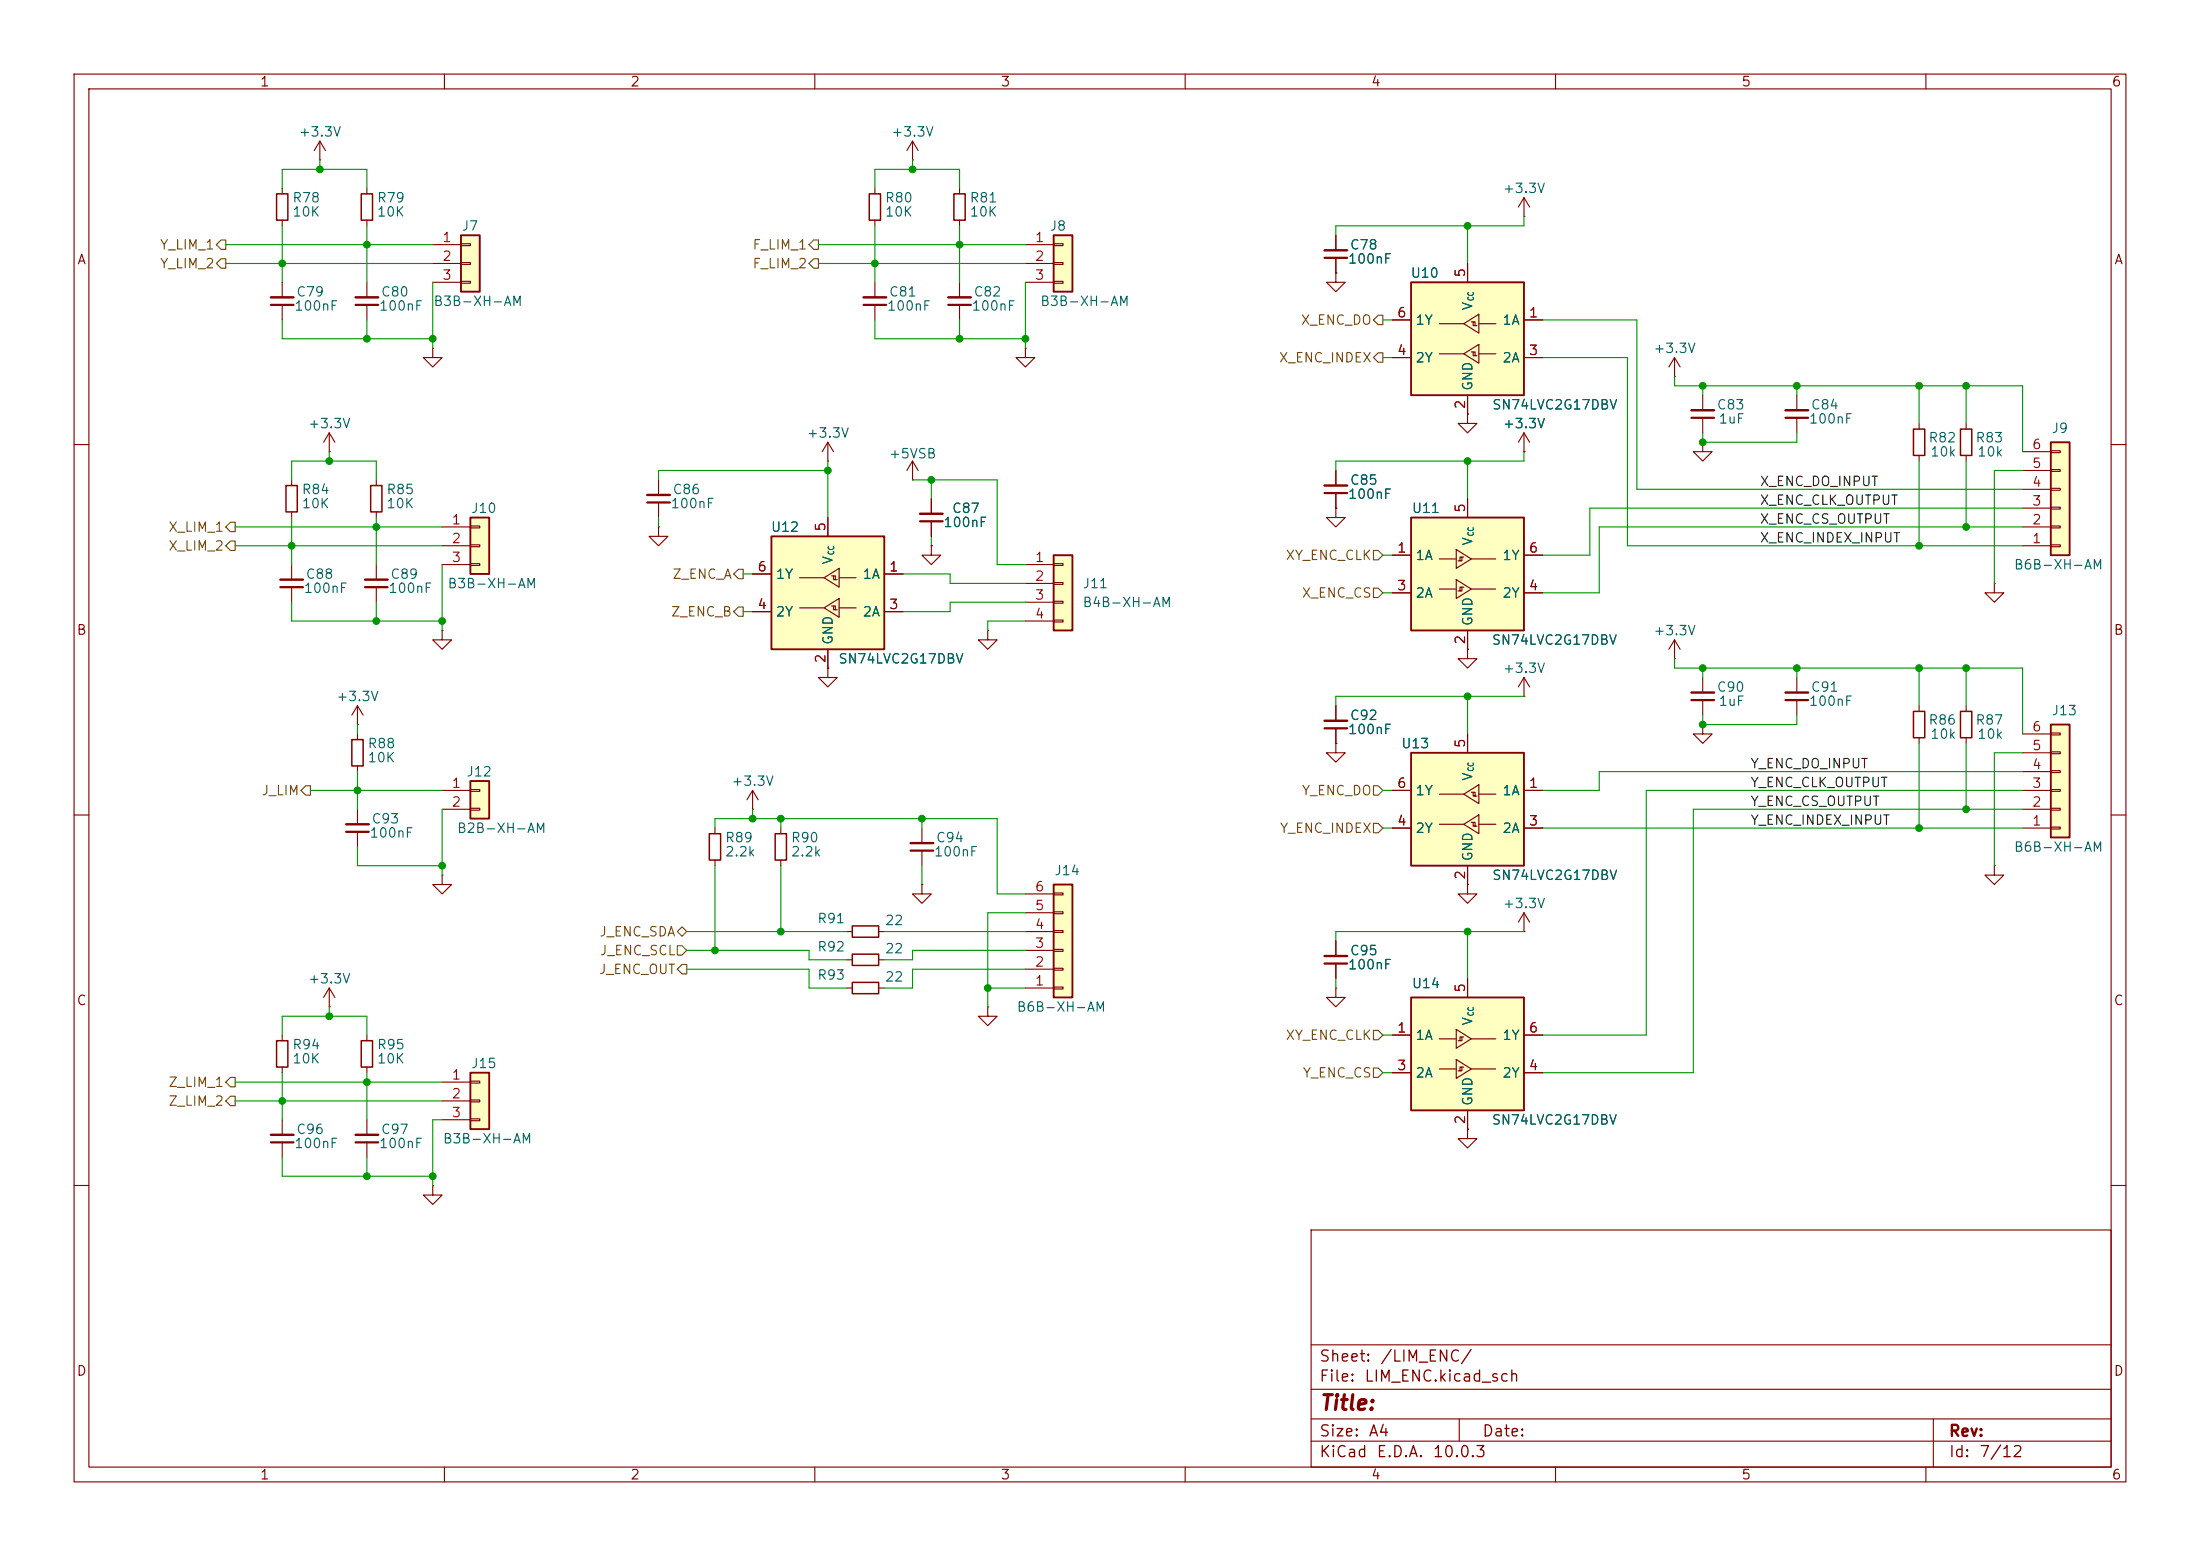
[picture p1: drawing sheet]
<svg xmlns="http://www.w3.org/2000/svg" width="297mm" height="210mm" viewBox="0 0 297 210" stroke-linecap="round" stroke-linejoin="round" font-family="sans-serif">
<g fill="none" stroke="#840000" stroke-width=".15">
<path d="M10 10h277v190h-277zM12 12h273v186h-273zM60 10v2M110 10v2M160 10v2M210 10v2M260 10v2M10 60h2M125.7 67.3v2M125.7 70.4v2M285 60h2M111.8 90.2v1.2h1.2l-1.2 1.3-1.3-1.3h1.3"/>
<path d="M111.8 90.2h.1M133.3 85.1v1.3h1.3l-1.3 1.2-1.2-1.2h1.2M133.3 85.1h.1M10 110h2M285 110h2M10 160h2M177 166h108v32h-108zM285 160h2M60 198v2M110 198v2M160 198v2M177 194.5h108"/>
<path d="M177 191.5h108M177 187.5h108M177 181.5h108M197 191.5v3M210 198v2M260 198v2M261 191.5v6.5"/>
</g>
<path d="M124.2 70.4h3.1" fill="none" stroke="#840000" stroke-width=".3"/>
<path d="M124.2 69.3h3.1" fill="none" stroke="#840000" stroke-width=".33"/>
<path d="M62.2 31.8h2.6v7.6h-2.6z" fill="#ffffc2"/>
<path d="M62.2 31.8h2.6v7.6h-2.6z" fill="none" stroke="#840000" stroke-width=".25"/>
<path d="M58.4 33h3.8M58.4 35.6h3.8M58.4 38.1h3.8M62.2 32.9h1.3v.2h-1.3zM62.2 35.4h1.3v.3h-1.3zM62.2 38h1.3v.2h-1.3zM50.8 76.2v2M50.8 79.2v2.1M38.1 151.1v2.1M38.1 154.2v2" fill="none" stroke="#840000" stroke-width=".15"/>
<path d="M49.3 79.2h3M36.6 154.2h3" fill="none" stroke="#840000" stroke-width=".3"/>
<path d="M49.3 78.2h3M36.6 153.2h3" fill="none" stroke="#840000" stroke-width=".33"/>
<path d="M63.5 69.9h2.5v7.6h-2.5z" fill="#ffffc2"/>
<path d="M63.5 69.9h2.5v7.6h-2.5z" fill="none" stroke="#840000" stroke-width=".25"/>
<path d="M59.7 71.1h3.8M59.7 73.7h3.8M59.7 76.2h3.8M63.5 71h1.3v.2h-1.3zM63.5 73.5h1.3v.3h-1.3zM63.5 76.1h1.3v.2h-1.3z" fill="none" stroke="#840000" stroke-width=".15"/>
<path d="M142.2 74.9h2.6v10.2h-2.6z" fill="#ffffc2"/>
<path d="M142.2 74.9h2.6v10.2h-2.6z" fill="none" stroke="#840000" stroke-width=".25"/>
<g fill="none" stroke="#840000" stroke-width=".15">
<path d="M49.5 25.4v.8M49.5 29.7v.8M111.8 59.7l-.8 1.3M111.8 59.7l.7 1.3M111.8 59.7v2.5M111.8 62.2h.1M123.2 64.8h.1M123.2 62.2l-.8 1.3M123.2 62.2l.8 1.3M123.2 62.2v2.6M138.4 76.2h3.8M138.4 78.7h3.8"/>
<path d="M142.2 76.1h1.3v.2h-1.3zM142.2 78.6h1.3v.3h-1.3zM48.3 97.8h.1M48.3 95.3l-.8 1.2M48.3 95.3l.7 1.2M48.3 95.3v2.5M59.7 85.1v1.3h1.3l-1.3 1.2-1.3-1.2h1.3M59.7 85.1h.1M138.4 81.3h3.8M138.4 83.8h3.8M142.2 81.2h1.3v.2h-1.3zM142.2 83.7h1.3v.2h-1.3z"/>
<path d="M96.5 111.8v.7M96.5 116.1v.7"/>
</g>
<path d="M48.8 26.2h1.5v3.5h-1.5zM95.8 112.5h1.5v3.6h-1.5z" fill="none" stroke="#840000" stroke-width=".2"/>
<path d="M276.9 97.8h2.5v15.2h-2.5z" fill="#ffffc2"/>
<path d="M276.9 97.8h2.5v15.2h-2.5z" fill="none" stroke="#840000" stroke-width=".25"/>
<g fill="none" stroke="#840000" stroke-width=".15">
<path d="M44.4 58.4l-.7 1.3M44.4 58.4l.8 1.3M44.4 58.4v2.6M44.4 61h.1M50.8 64.8v.7M50.8 69.1v.8M273 99.1h3.9M276.9 98.9h1.2v.3h-1.2zM101.6 109.2h.1M101.6 106.7l-.8 1.3M101.6 106.7l.8 1.3M101.6 106.7v2.5"/>
<path d="M273 111.8h3.9M273 109.2h3.9M273 106.7h3.9M273 104.1h3.9M273 101.6h3.9M276.9 111.6h1.2v.3h-1.2zM276.9 109.1h1.2v.2h-1.2zM276.9 106.6h1.2v.2h-1.2zM276.9 104h1.2v.3h-1.2zM276.9 101.5h1.2v.2h-1.2z"/>
</g>
<path d="M50 65.5h1.6v3.6h-1.6z" fill="none" stroke="#840000" stroke-width=".2"/>
<path d="M104.1 72.4h15.3v15.2h-15.3z" fill="#ffffc2"/>
<path d="M104.1 72.4h15.3v15.2h-15.3z" fill="none" stroke="#840000" stroke-width=".25"/>
<g fill="none" stroke="#840000" stroke-width=".15">
<path d="M101.6 77.5h2.5M107.9 78h3.4M111.3 78l2-1.3v2.5zM111.8 69.9v2.5M112.3 77.7h.2M112.8 78.2v-.5h-.3v.5h.5M113.3 78h2.3M119.4 77.5h2.5M101.6 82.6h2.5M107.9 82h3.4M111.3 82l2-1.2v2.5zM111.8 87.6v2.6"/>
<path d="M112.3 81.8h.2M112.8 82.3v-.5h-.3v.5h.5M113.3 82h2.3M119.4 82.6h2.5"/>
</g>
<path d="M63.5 144.8h2.5v7.6h-2.5z" fill="#ffffc2"/>
<path d="M63.5 144.8h2.5v7.6h-2.5z" fill="none" stroke="#840000" stroke-width=".25"/>
<g fill="none" stroke="#840000" stroke-width=".15">
<path d="M38.1 38.1v2M49.5 38.1v2M118.1 25.4v.8M118.1 29.7v.8M118.1 38.1v2M38.1 41.1v2.1M49.5 41.1v2.1M118.1 41.1v2.1M138.4 47v1.3h1.3l-1.3 1.2-1.2-1.2h1.2M138.4 47h.1M39.4 64.8v.7M39.4 69.1v.8"/>
<path d="M39.4 76.2v2M39.4 79.2v2.1M88.9 64.8v2M88.9 67.8v2.1M125.7 73.7v1.2h1.3l-1.3 1.3-1.2-1.3h1.2M125.7 73.7h.1M105.4 111.8v.7M105.4 116.1v.7M114.3 129.5h.8M114.3 125.7h.8M118.6 129.5h.8M118.6 125.7h.8"/>
<path d="M49.5 151.1v2.1M49.5 154.2v2M59.7 146.1h3.8M59.7 148.6h3.8M59.7 151.1h3.8M63.5 145.9h1.3v.3h-1.3zM63.5 148.5h1.3v.2h-1.3zM63.5 151h1.3v.3h-1.3z"/>
</g>
<path d="M36.6 41.1h3M48 41.1h3.1M116.6 41.1h3M37.8 79.2h3.1M87.4 67.8h3M48 154.2h3.1" fill="none" stroke="#840000" stroke-width=".3"/>
<path d="M36.6 40.1h3M48 40.1h3.1M116.6 40.1h3M37.8 78.2h3.1M87.4 66.8h3M48 153.2h3.1" fill="none" stroke="#840000" stroke-width=".33"/>
<path d="M117.3 26.2h1.6v3.5h-1.6zM38.6 65.5h1.5v3.6h-1.5zM104.6 112.5h1.6v3.6h-1.6zM115.1 128.8h3.5v1.5h-3.5zM115.1 125h3.5v1.5h-3.5z" fill="none" stroke="#840000" stroke-width=".2"/>
<path d="M142.2 31.8h2.6v7.6h-2.6z" fill="#ffffc2"/>
<path d="M142.2 31.8h2.6v7.6h-2.6z" fill="none" stroke="#840000" stroke-width=".25"/>
<g fill="none" stroke="#840000" stroke-width=".15">
<path d="M43.2 19.1l-.8 1.2M43.2 19.1l.7 1.2M43.2 19.1v2.5M123.2 19.1l-.8 1.2M123.2 19.1l.8 1.2M123.2 19.1v2.5M38.1 25.4v.8M38.1 29.7v.8M43.2 21.6h.1M123.2 21.6h.1M129.5 25.4v.8M129.5 29.7v.8"/>
<path d="M129.5 38.1v2M138.4 33h3.8M138.4 35.6h3.8M138.4 38.1h3.8M142.2 32.9h1.3v.2h-1.3zM142.2 35.4h1.3v.3h-1.3zM142.2 38h1.3v.2h-1.3zM58.4 47v1.3h1.3l-1.3 1.2-1.3-1.2h1.3M58.4 47h.1M129.5 41.1v2.1M88.9 71.1v1.3h1.3l-1.3 1.3-1.3-1.3h1.3M88.9 71.1h.1"/>
<path d="M48.3 109.2v2.1M48.3 112.3v2M124.5 119.4v1.3h1.2l-1.2 1.2-1.3-1.2h1.3M124.5 119.4h.1M124.5 111.8v2M124.5 114.8v2M114.3 133.4h.8M118.6 133.4h.8M133.3 135.9v1.3h1.3l-1.3 1.2-1.2-1.2h1.2M133.3 135.9h.1M58.4 160v1.3h1.3l-1.3 1.3-1.3-1.3h1.3M58.4 160h.1"/>
</g>
<path d="M37.3 26.2h1.6v3.5h-1.6zM128.8 26.2h1.5v3.5h-1.5zM115.1 132.6h3.5v1.5h-3.5z" fill="none" stroke="#840000" stroke-width=".2"/>
<path d="M128 41.1h3.1M46.7 112.3h3.1M122.9 114.8h3.1" fill="none" stroke="#840000" stroke-width=".3"/>
<path d="M128 40.1h3.1M46.7 111.3h3.1M122.9 113.8h3.1" fill="none" stroke="#840000" stroke-width=".33"/>
<path d="M142.2 119.4h2.6v15.2h-2.6z" fill="#ffffc2"/>
<path d="M142.2 119.4h2.6v15.2h-2.6z" fill="none" stroke="#840000" stroke-width=".25"/>
<g fill="none" stroke="#840000" stroke-width=".15">
<path d="M59.7 118.1v1.3h1.3l-1.3 1.3-1.3-1.3h1.3M59.7 118.1h.1M138.4 133.4h3.8M138.4 130.8h3.8M138.4 128.3h3.8M138.4 125.7h3.8M138.4 123.2h3.8M138.4 120.7h3.8M142.2 133.2h1.3v.3h-1.3zM142.2 130.7h1.3v.2h-1.3zM142.2 128.1h1.3v.3h-1.3zM142.2 125.6h1.3v.3h-1.3z"/>
<path d="M142.2 123.1h1.3v.2h-1.3zM142.2 120.5h1.3v.3h-1.3z"/>
</g>
<path d="M63.5 105.4h2.5v5.1h-2.5z" fill="#ffffc2"/>
<path d="M63.5 105.4h2.5v5.1h-2.5z" fill="none" stroke="#840000" stroke-width=".25"/>
<g fill="none" stroke="#840000" stroke-width=".15">
<path d="M48.3 99.1v.7M229.9 97.8v1.3h1.2l-1.2 1.2-1.3-1.2h1.3M229.9 97.8h.1M229.9 91.4v2.1M229.9 94.5v2M242.6 91.4v2.1M242.6 94.5v2M48.3 103.4v.7M59.7 106.7h3.8M59.7 109.2h3.8M63.5 106.6h1.3v.2h-1.3zM63.5 109.1h1.3v.2h-1.3z"/>
<path d="M38.1 139.7v.8M44.4 135.9h.1M44.4 133.4l-.7 1.2M44.4 133.4l.8 1.2M44.4 133.4v2.5M49.5 139.7v.8M38.1 144v.8M49.5 144v.8"/>
</g>
<path d="M47.5 99.8h1.5v3.6h-1.5zM37.3 140.5h1.6v3.5h-1.6zM48.8 140.5h1.5v3.5h-1.5z" fill="none" stroke="#840000" stroke-width=".2"/>
<path d="M228.3 94.5h3.1M241 94.5h3.1" fill="none" stroke="#840000" stroke-width=".3"/>
<path d="M228.3 93.5h3.1M241 93.5h3.1" fill="none" stroke="#840000" stroke-width=".33"/>
<path d="M276.9 59.7h2.5v15.2h-2.5z" fill="#ffffc2"/>
<path d="M276.9 59.7h2.5v15.2h-2.5z" fill="none" stroke="#840000" stroke-width=".25"/>
<g fill="none" stroke="#840000" stroke-width=".15">
<path d="M229.9 53.3v2.1M229.9 56.4v2M269.2 78.7v1.3h1.3l-1.3 1.3-1.2-1.3h1.2M269.2 78.7h.1M273 73.7h3.9M273 71.1h3.9M273 68.6h3.9M273 66h3.9M273 63.5h3.9M273 61h3.9M276.9 73.5h1.2v.3h-1.2zM276.9 71h1.2v.2h-1.2z"/>
<path d="M276.9 68.5h1.2v.2h-1.2zM276.9 65.9h1.2v.3h-1.2zM276.9 63.4h1.2v.2h-1.2zM276.9 60.8h1.2v.3h-1.2zM226.1 88.9h.1M226.1 86.4l-.8 1.2M226.1 86.4l.7 1.2M226.1 86.4v2.5M259.1 95.3v.7M259.1 99.6v.7M265.4 95.3v.7M265.4 99.6v.7"/>
<path d="M269.2 116.8v1.3h1.3l-1.3 1.3-1.2-1.3h1.2M269.2 116.8h.1M198.1 152.4v1.3h1.3l-1.3 1.2-1.3-1.2h1.3M198.1 152.4h.1"/>
</g>
<path d="M258.3 96h1.5v3.6h-1.5zM264.7 96h1.5v3.6h-1.5z" fill="none" stroke="#840000" stroke-width=".2"/>
<path d="M228.3 56.4h3.1" fill="none" stroke="#840000" stroke-width=".3"/>
<path d="M228.3 55.4h3.1" fill="none" stroke="#840000" stroke-width=".33"/>
<path d="M190.5 134.6h15.2v15.3h-15.2z" fill="#ffffc2"/>
<path d="M190.5 134.6h15.2v15.3h-15.2z" fill="none" stroke="#840000" stroke-width=".25"/>
<g fill="none" stroke="#840000" stroke-width=".15">
<path d="M198.1 87.6v1.3h1.3l-1.3 1.3-1.3-1.3h1.3M198.1 87.6h.1M205.7 94h.1M205.7 91.4l-.7 1.3M205.7 91.4l.8 1.3M205.7 91.4v2.6M188 139.7h2.5M196.6 138.9l2 1.3-2 1.3zM197.4 140h.2M198.1 132.1v2.5M205.7 139.7h2.6M188 144.8h2.5"/>
<path d="M194.3 140.2h2.3M194.3 144.3h2.3M196.6 143l2 1.3-2 1.2zM196.8 140.5h.6v-.5h-.3v.5M196.8 144.5h.6v-.5h-.3v.5M197.4 144h.2M198.1 149.9v2.5M198.6 140.2h3.3M198.6 144.3h3.3M205.7 144.8h2.6"/>
</g>
<path d="M190.5 69.9h15.2v15.2h-15.2z" fill="#ffffc2"/>
<path d="M190.5 69.9h15.2v15.2h-15.2z" fill="none" stroke="#840000" stroke-width=".25"/>
<g fill="none" stroke="#840000" stroke-width=".15">
<path d="M188 74.9h2.5M194.3 75.4h2.3M194.3 79.5h2.3M196.6 74.2l2 1.2-2 1.3zM196.6 78.2l2 1.3-2 1.3zM196.8 75.7h.6v-.5h-.3v.5M196.8 79.8h.6v-.6h-.3v.6M197.4 75.2h.2M197.4 79.2h.2M198.1 67.3v2.6M198.6 75.4h3.3M198.6 79.5h3.3"/>
<path d="M205.7 74.9h2.6M188 80h2.5M198.1 85.1v2.5M205.7 80h2.6"/>
</g>
<path d="M190.5 101.6h15.2v15.2h-15.2z" fill="#ffffc2"/>
<path d="M190.5 101.6h15.2v15.2h-15.2z" fill="none" stroke="#840000" stroke-width=".25"/>
<g fill="none" stroke="#840000" stroke-width=".15">
<path d="M205.7 58.4v2.6M205.7 58.4l-.7 1.3M205.7 58.4l.8 1.3M229.9 59.7v1.3h1.2l-1.2 1.2-1.3-1.2h1.3M229.9 59.7h.1M205.7 61h.1M198.1 99.1v2.5M188 106.7h2.5M188 111.8h2.5M194.3 107.2h3.3M194.3 111.3h3.3M197.6 107.2l2-1.3v2.6z"/>
<path d="M197.6 111.3l2-1.3v2.5zM198.1 119.4v1.3h1.3l-1.3 1.2-1.3-1.2h1.3M198.1 119.4h.1M198.1 116.8v2.6M198.6 106.9h.3M198.6 111h.3M199.1 107.4v-.5h-.2v.5h.5M199.1 111.5v-.5h-.2v.5h.5M199.6 107.2h2.3M199.6 111.3h2.3M205.7 106.7h2.6M205.7 111.8h2.6"/>
<path d="M205.7 125.7h.1M205.7 123.2l-.7 1.3M205.7 123.2l.8 1.3M205.7 123.2v2.5"/>
</g>
<path d="M190.5 38.1h15.2v15.2h-15.2z" fill="#ffffc2"/>
<path d="M190.5 38.1h15.2v15.2h-15.2z" fill="none" stroke="#840000" stroke-width=".25"/>
<g fill="none" stroke="#840000" stroke-width=".15">
<path d="M180.3 36.8v1.3h1.3l-1.3 1.3-1.2-1.3h1.2M180.3 36.8h.1M180.3 31.8v2M180.3 34.8v2M198.1 35.6v2.5M205.7 29.2h.1M205.7 26.7l-.7 1.2M205.7 26.7l.8 1.2M205.7 26.7v2.5M188 43.2h2.5M188 48.3h2.5M194.3 43.7h3.3"/>
<path d="M194.3 47.8h3.3M197.6 43.7l2-1.3v2.6zM197.6 47.8l2-1.3v2.5zM198.1 55.9v1.3h1.3l-1.3 1.2-1.3-1.2h1.3M198.1 55.9h.1M198.1 53.3v2.6M198.6 43.4h.3M198.6 47.5h.3M199.1 43.9v-.5h-.2v.5h.5M199.1 48v-.5h-.2v.5h.5M199.6 43.7h2.3M199.6 47.8h2.3"/>
<path d="M205.7 43.2h2.6M205.7 48.3h2.6M226.1 50.8h.1M226.1 48.3l-.8 1.2M226.1 48.3l.7 1.2M226.1 48.3v2.5M242.6 53.3v2.1M242.6 56.4v2M259.1 57.2v.7M265.4 57.2v.7M101.6 77.5h2.5M111.8 69.9v2.5"/>
<path d="M119.4 77.5h2.5M125.7 73.7h.1M125.7 67.3v2M125.7 70.4v2M180.3 68.6v1.3h1.3l-1.3 1.2-1.2-1.2h1.2M180.3 68.6h.1M180.3 63.5v2M180.3 66.5v2.1M188 74.9h2.5M198.1 67.3v2.6M205.7 61h.1M205.7 74.9h2.6"/>
<path d="M259.1 61.5v.7M265.4 61.5v.7M101.6 82.6h2.5M111.8 90.2h.1M111.8 87.6v2.6M119.4 82.6h2.5M180.3 95.3v2M180.3 98.3v2M188 80h2.5M198.1 87.6h.1M198.1 85.1v2.5M198.1 99.1v2.5"/>
<path d="M205.7 80h2.6M180.3 100.3v1.3h1.3l-1.3 1.3-1.2-1.3h1.2M180.3 100.3h.1M188 106.7h2.5M188 111.8h2.5M198.1 119.4h.1M198.1 116.8v2.6M205.7 106.7h2.6M205.7 111.8h2.6M180.3 133.4v1.2h1.3l-1.3 1.3-1.2-1.3h1.2M180.3 133.4h.1M180.3 127v2"/>
<path d="M180.3 130v2.1M188 139.7h2.5M198.1 132.1v2.5M205.7 139.7h2.6M188 144.8h2.5M198.1 152.4h.1M198.1 149.9v2.5M205.7 144.8h2.6"/>
</g>
<path d="M178.8 34.8h3.1M241 56.4h3.1M178.8 66.5h3.1M178.8 98.3h3.1M178.8 130h3.1" fill="none" stroke="#840000" stroke-width=".3"/>
<path d="M178.8 33.8h3.1M241 55.4h3.1M178.8 65.5h3.1M178.8 97.3h3.1M178.8 129h3.1" fill="none" stroke="#840000" stroke-width=".33"/>
<path d="M258.3 57.9h1.5v3.6h-1.5zM264.7 57.9h1.5v3.6h-1.5z" fill="none" stroke="#840000" stroke-width=".2"/>
<g fill="none" stroke="#725600" stroke-width=".15">
<path d="M29.2 33l.6-.6h.7v1.3h-.7zM29.8 34.9h.7v1.3h-.7l-.6-.6zM109.2 33l.7-.6h.6v1.3h-.6zM109.9 34.9h.6v1.3h-.6l-.7-.6zM186.1 42.5h.6v1.3h-.6l-.7-.6zM186.1 47.6h.6v1.3h-.6l-.7-.6zM30.5 73.7l.6-.7h.6v1.3h-.6zM30.5 71.1l.6-.6h.6v1.3h-.6zM99.7 76.8h.6v1.3h-.6l-.6-.6zM185.4 79.4h.7l.6 .6-.6 .6h-.7zM185.4 74.3h.7l.6 .6-.6 .7h-.7zM99.7 81.9h.6v1.3h-.6l-.6-.6z"/>
<path d="M40.6 106.7l.7-.7h.6v1.3h-.6zM185.4 106h.7l.6 .7-.6 .6h-.7zM185.4 111.1h.7l.6 .7-.6 .6h-.7zM91.4 127.6h.7l.6 .7-.6 .6h-.7zM91.4 125.7l.7-.6 .6 .6-.6 .7zM92.1 130.2h.6v1.2h-.6l-.7-.6zM185.4 139.1h.7l.6 .6-.6 .6h-.7zM30.5 146.1l.6-.7h.6v1.3h-.6zM31.1 148h.6v1.2h-.6l-.6-.6zM185.4 144.1h.7l.6 .7-.6 .6h-.7z"/>
</g>
<g fill="none" stroke="#009600" stroke-width=".15">
<path d="M30.5 33h27.9M30.5 35.6h27.9M38.1 25.4v-2.5h11.4v2.5M38.1 30.5v7.6M43.2 21.6v1.3M49.5 30.5v7.6M58.4 38.1v8.9M110.5 33h27.9M110.5 35.6h27.9M118.1 25.4v-2.5h11.4v2.5M118.1 30.5v7.6M123.2 21.6v1.3"/>
<path d="M129.5 30.5v7.6M138.4 38.1v8.9M198.1 30.5v5.1M205.7 29.2v1.3h-25.4v1.3M38.1 43.2v2.5h20.3M49.5 43.2v2.5M118.1 43.2v2.5h20.3M129.5 43.2v2.5M186.7 48.3h1.3M186.7 43.2h1.3M208.3 48.3h11.4v25.4h53.3M208.3 43.2h12.7v22.8h52"/>
<path d="M226.1 50.8v1.3h46.9v8.9M229.9 58.4v1.3h12.7v-1.3M229.9 52.1v1.2M242.6 52.1v1.2M259.1 52.1v5.1M265.4 52.1v5.1M31.7 71.1h28M31.7 73.7h28M39.4 64.8v-2.6h11.4v2.6M39.4 69.9v6.3M44.4 61v1.2M50.8 69.9v6.3"/>
<path d="M59.7 76.2v8.9M88.9 69.9v1.2M100.3 77.5h1.3M111.8 62.2v7.7M111.8 63.5h-22.9v1.3M121.9 77.5h6.4v1.2h10.1M123.2 64.8h11.4v11.4h3.8M125.7 64.8v2.5M125.7 72.4v1.3M186.7 74.9h1.3M198.1 62.2v5.1M205.7 61v1.2h-25.4v1.3"/>
<path d="M259.1 62.2v11.5M265.4 62.2v8.9M273 63.5h-3.8v15.2M273 71.1h-57.1v8.9h-7.6M273 68.6h-58.4v6.3h-6.3M39.4 81.3v2.5h20.3M48.3 97.8v1.3M50.8 81.3v2.5M100.3 82.6h1.3M138.4 81.3h-10.1v1.3h-6.4M138.4 83.8h-5.1v1.3M186.7 80h1.3"/>
<path d="M198.1 94v5.1M205.7 94h-25.4v1.3M226.1 88.9v1.3h46.9v8.9M229.9 90.2v1.2M229.9 96.5v1.3h12.7v-1.3M242.6 90.2v1.2M259.1 90.2v5.1M265.4 90.2v5.1M41.9 106.7h17.8M48.3 114.3v2.5h11.4M48.3 104.1v5.1M59.7 109.2v8.9"/>
<path d="M96.5 111.8v-1.3h38.1v10.2h3.8M96.5 116.8v11.5M101.6 109.2v1.3M105.4 110.5v1.3M105.4 116.8v8.9M124.5 110.5v1.3M124.5 116.8v2.6M186.7 106.7h1.3M186.7 111.8h1.3M208.3 111.8h64.7M259.1 100.3v11.5M265.4 100.3v8.9"/>
<path d="M273 104.1h-57.1v2.6h-7.6M273 106.7h-50.8v33h-13.9M273 109.2h-44.4v35.6h-20.3M273 101.6h-3.8v15.2M38.1 139.7v-2.5h11.4v2.5M44.4 135.9v1.3M92.7 128.3h16.5v1.2h5.1M92.7 130.8h16.5v2.6h5.1M92.7 125.7h21.6M119.4 125.7h19M133.3 133.4h5.1M138.4 128.3h-15.2v1.2h-3.8"/>
<path d="M138.4 130.8h-15.2v2.6h-3.8M138.4 123.2h-5.1v12.7M180.3 132.1v1.3M186.7 139.7h1.3M198.1 125.7v6.4M205.7 125.7h-25.4v1.3M31.7 146.1h28M31.7 148.6h28M38.1 156.2v2.6h20.3M38.1 144.8v6.3M49.5 144.8v6.3M49.5 156.2v2.6"/>
<path d="M59.7 151.1h-1.3v8.9M186.7 144.8h1.3"/>
</g>
<g fill="#009600" stroke="#009600" stroke-width=".14">
<circle cx="59.7" cy="83.8" r=".46"/>
<circle cx="50.8" cy="83.8" r=".46"/>
<circle cx="50.8" cy="71.1" r=".46"/>
<circle cx="44.4" cy="62.2" r=".46"/>
<circle cx="39.4" cy="73.7" r=".46"/>
<circle cx="138.4" cy="45.7" r=".46"/>
<circle cx="129.5" cy="45.7" r=".46"/>
<circle cx="129.5" cy="33" r=".46"/>
<circle cx="125.7" cy="64.8" r=".46"/>
<circle cx="133.3" cy="133.4" r=".46"/>
<circle cx="124.5" cy="110.5" r=".46"/>
<circle cx="101.6" cy="110.5" r=".46"/>
<circle cx="105.4" cy="125.7" r=".46"/>
<circle cx="96.5" cy="128.3" r=".46"/>
<circle cx="105.4" cy="110.5" r=".46"/>
<circle cx="111.8" cy="63.5" r=".46"/>
<circle cx="123.2" cy="22.9" r=".46"/>
<circle cx="118.1" cy="35.6" r=".46"/>
<circle cx="49.5" cy="158.8" r=".46"/>
<circle cx="38.1" cy="148.6" r=".46"/>
<circle cx="49.5" cy="146.1" r=".46"/>
<circle cx="58.4" cy="158.8" r=".46"/>
<circle cx="38.1" cy="35.6" r=".46"/>
<circle cx="49.5" cy="33" r=".46"/>
<circle cx="49.5" cy="45.7" r=".46"/>
<circle cx="58.4" cy="45.7" r=".46"/>
<circle cx="43.2" cy="22.9" r=".46"/>
<circle cx="59.7" cy="116.8" r=".46"/>
<circle cx="48.3" cy="106.7" r=".46"/>
<circle cx="44.4" cy="137.2" r=".46"/>
<circle cx="265.4" cy="71.1" r=".46"/>
<circle cx="259.1" cy="73.7" r=".46"/>
<circle cx="265.4" cy="90.2" r=".46"/>
<circle cx="259.1" cy="90.2" r=".46"/>
<circle cx="242.6" cy="90.2" r=".46"/>
<circle cx="229.9" cy="59.7" r=".46"/>
<circle cx="259.1" cy="111.8" r=".46"/>
<circle cx="265.4" cy="109.2" r=".46"/>
<circle cx="229.9" cy="97.8" r=".46"/>
<circle cx="229.9" cy="90.2" r=".46"/>
<circle cx="198.1" cy="30.5" r=".46"/>
<circle cx="198.1" cy="94" r=".46"/>
<circle cx="198.1" cy="125.7" r=".46"/>
<circle cx="198.1" cy="62.2" r=".46"/>
<circle cx="242.6" cy="52.1" r=".46"/>
<circle cx="259.1" cy="52.1" r=".46"/>
<circle cx="265.4" cy="52.1" r=".46"/>
<circle cx="229.9" cy="52.1" r=".46"/>
</g>
<text font-size="2" fill="#840000" x="178" y="190.8">Title:</text>
<g font-size="1.5" fill="#840000">
<text x="178" y="184.2">Sheet:</text>
<text x="186.2" y="184.2">/LIM_ENC/</text>
<text x="178" y="186.9">File:</text>
<text x="184.1" y="186.9">LIM_ENC.kicad_sch</text>
<text x="178" y="197.1">KiCad</text>
<text x="178" y="194.3">Size:</text>
<text x="184.7" y="194.3">A4</text>
<text x="185.7" y="197.1">E.D.A.</text>
<text x="193.3" y="197.1">10.0.3</text>
<text x="200" y="194.3">Date:</text>
<text x="263" y="194.3">Rev:</text>
<text x="263" y="197.1">Id:</text>
<text x="267.1" y="197.1">7/12</text>
</g>
<g font-size="1.3" fill="#840000">
<text x="35" y="12">1</text>
<text x="85" y="12">2</text>
<text x="135" y="12">3</text>
<text x="185" y="12">4</text>
<text x="235" y="12">5</text>
<text x="285" y="12">6</text>
<text x="10.3" y="36">A</text>
<text x="285.3" y="36">A</text>
<text x="10.3" y="86">B</text>
<text x="285.3" y="86">B</text>
<text x="10.3" y="136">C</text>
<text x="285.3" y="136">C</text>
<text x="10.3" y="186">D</text>
<text x="285.3" y="186">D</text>
<text x="35" y="200">1</text>
<text x="85" y="200">2</text>
<text x="135" y="200">3</text>
<text x="185" y="200">4</text>
<text x="235" y="200">5</text>
<text x="285" y="200">6</text>
</g>
<g font-size="1.3" fill="#006464">
<text x="40.2" y="18.8">+3.3V</text>
<text x="120.2" y="18.8">+3.3V</text>
<text x="39.4" y="27.6">R78</text>
<text x="39.4" y="29.5">10K</text>
<text x="50.8" y="27.6">R79</text>
<text x="50.8" y="29.5">10K</text>
<text x="119.4" y="27.6">R80</text>
<text x="119.4" y="29.5">10K</text>
<text x="130.8" y="27.6">R81</text>
<text x="130.8" y="29.5">10K</text>
<text x="202.8" y="26.4">+3.3V</text>
<text x="62.2" y="31.5">J7</text>
<text x="141.6" y="31.5">J8</text>
<text x="181.9" y="35.9">100nF</text>
<text x="182.2" y="34">C78</text>
<text x="39.9" y="40.3">C79</text>
<text x="51.3" y="40.3">C80</text>
<text x="58.4" y="41.6">B3B-XH-AM</text>
<text x="119.9" y="40.3">C81</text>
<text x="131.4" y="40.3">C82</text>
<text x="140.3" y="41.6">B3B-XH-AM</text>
<text x="190.3" y="37.8">U10</text>
<text x="199.1" y="42" transform="rotate(-90 199.1 42)">V</text>
<text x="39.6" y="42.2">100nF</text>
<text x="51.1" y="42.2">100nF</text>
<text x="119.7" y="42.2">100nF</text>
<text x="131.1" y="42.2">100nF</text>
<text x="191" y="44.2">1Y</text>
<text x="202.7" y="44.2">1A</text>
<text x="223.1" y="48">+3.3V</text>
<text x="191" y="49.2">2Y</text>
<text x="199.1" y="52.8" transform="rotate(-90 199.1 52.8)">GND</text>
<text x="202.7" y="49.2">2A</text>
<text x="41.5" y="58.1">+3.3V</text>
<text x="108.8" y="59.4">+3.3V</text>
<text x="201.4" y="55.6">SN74LVC2G17DBV</text>
<text x="202.8" y="58.1">+3.3V</text>
<text x="231.7" y="55.6">C83</text>
<text x="231.9" y="57.5">1uF</text>
<text x="244.1" y="57.5">100nF</text>
<text x="244.4" y="55.6">C84</text>
<text x="276.9" y="58.8">J9</text>
<text x="119.9" y="62.2">+5VSB</text>
<text x="182.2" y="65.7">C85</text>
<text x="260.3" y="60">R82</text>
<text x="260.5" y="61.9">10k</text>
<text x="266.6" y="60">R83</text>
<text x="266.8" y="61.9">10k</text>
<text x="40.6" y="67">R84</text>
<text x="40.6" y="68.9">10K</text>
<text x="52.1" y="67">R85</text>
<text x="52.1" y="68.9">10K</text>
<text x="63.5" y="69.6">J10</text>
<text x="90.4" y="68.9">100nF</text>
<text x="90.7" y="67">C86</text>
<text x="127.3" y="71.5">100nF</text>
<text x="128.4" y="69.6">C87</text>
<text x="181.9" y="67.6">100nF</text>
<text x="190.5" y="69.6">U11</text>
<text x="104" y="72.1">U12</text>
<text x="112.7" y="76.3" transform="rotate(-90 112.7 76.3)">V</text>
<text x="191" y="75.9">1A</text>
<text x="199.1" y="73.7" transform="rotate(-90 199.1 73.7)">V</text>
<text x="202.7" y="75.9">1Y</text>
<text x="271.8" y="77.2">B6B-XH-AM</text>
<text x="40.9" y="80.3">100nF</text>
<text x="41.2" y="78.4">C88</text>
<text x="52.3" y="80.3">100nF</text>
<text x="52.6" y="78.4">C89</text>
<text x="60.3" y="79.7">B3B-XH-AM</text>
<text x="104.6" y="83.5">2Y</text>
<text x="104.6" y="78.4">1Y</text>
<text x="116.4" y="78.4">1A</text>
<text x="116.4" y="83.5">2A</text>
<text x="146.1" y="82.3">B4B-XH-AM</text>
<text x="146.1" y="79.7">J11</text>
<text x="191" y="81">2A</text>
<text x="202.7" y="81">2Y</text>
<text x="112.7" y="87.1" transform="rotate(-90 112.7 87.1)">GND</text>
<text x="113.1" y="89.9">SN74LVC2G17DBV</text>
<text x="199.1" y="84.6" transform="rotate(-90 199.1 84.6)">GND</text>
<text x="201.3" y="87.3">SN74LVC2G17DBV</text>
<text x="223.1" y="86.1">+3.3V</text>
<text x="45.3" y="95">+3.3V</text>
<text x="202.8" y="91.1">+3.3V</text>
<text x="231.7" y="93.7">C90</text>
<text x="231.9" y="95.6">1uF</text>
<text x="244.1" y="95.6">100nF</text>
<text x="244.4" y="93.7">C91</text>
<text x="49.5" y="101.3">R88</text>
<text x="181.9" y="99.4">100nF</text>
<text x="182.2" y="97.5">C92</text>
<text x="189.1" y="101.3">U13</text>
<text x="260.3" y="98.1">R86</text>
<text x="260.5" y="100">10k</text>
<text x="266.6" y="98.1">R87</text>
<text x="266.8" y="100">10k</text>
<text x="276.9" y="96.9">J13</text>
<text x="49.5" y="103.2">10K</text>
<text x="62.9" y="105.1">J12</text>
<text x="98.7" y="106.4">+3.3V</text>
<text x="191" y="107.7">1Y</text>
<text x="199.1" y="105.5" transform="rotate(-90 199.1 105.5)">V</text>
<text x="202.7" y="107.7">1A</text>
<text x="49.8" y="113.4">100nF</text>
<text x="50.1" y="111.5">C93</text>
<text x="61.6" y="112.7">B2B-XH-AM</text>
<text x="191" y="112.7">2Y</text>
<text x="202.7" y="112.7">2A</text>
<text x="97.8" y="115.9">2.2k</text>
<text x="97.8" y="114">R89</text>
<text x="106.7" y="115.9">2.2k</text>
<text x="106.7" y="114">R90</text>
<text x="126" y="115.9">100nF</text>
<text x="126.3" y="114">C94</text>
<text x="142.2" y="118.4">J14</text>
<text x="199.1" y="116.3" transform="rotate(-90 199.1 116.3)">GND</text>
<text x="201.4" y="119.1">SN74LVC2G17DBV</text>
<text x="271.8" y="115.3">B6B-XH-AM</text>
<text x="110.2" y="124.9">R91</text>
<text x="119.4" y="125.2">22</text>
<text x="202.8" y="122.9">+3.3V</text>
<text x="110.2" y="128.7">R92</text>
<text x="119.4" y="129">22</text>
<text x="181.9" y="131.1">100nF</text>
<text x="182.2" y="129.2">C95</text>
<text x="41.5" y="133.1">+3.3V</text>
<text x="110.2" y="132.5">R93</text>
<text x="119.4" y="132.8">22</text>
<text x="137.2" y="136.9">B6B-XH-AM</text>
<text x="190.5" y="133.7">U14</text>
<text x="39.4" y="141.9">R94</text>
<text x="39.4" y="143.8">10K</text>
<text x="50.8" y="141.9">R95</text>
<text x="50.8" y="143.8">10K</text>
<text x="191" y="140.7">1A</text>
<text x="199.1" y="138.5" transform="rotate(-90 199.1 138.5)">V</text>
<text x="202.7" y="140.7">1Y</text>
<text x="63.5" y="144.5">J15</text>
<text x="191" y="145.8">2A</text>
<text x="199.1" y="149.4" transform="rotate(-90 199.1 149.4)">GND</text>
<text x="202.7" y="145.8">2Y</text>
<text x="39.6" y="155.3">100nF</text>
<text x="39.9" y="153.4">C96</text>
<text x="51.1" y="155.3">100nF</text>
<text x="51.3" y="153.4">C97</text>
<text x="59.7" y="154.6">B3B-XH-AM</text>
<text x="201.3" y="152.1">SN74LVC2G17DBV</text>
</g>
<g font-size="1.3" fill="#725600">
<text x="21.5" y="34">Y_LIM_1</text>
<text x="101.5" y="34">F_LIM_1</text>
<text x="21.5" y="36.5">Y_LIM_2</text>
<text x="101.5" y="36.5">F_LIM_2</text>
<text x="175.5" y="44.2">X_ENC_DO</text>
<text x="172.6" y="49.2">X_ENC_INDEX</text>
<text x="22.6" y="74.6">X_LIM_2</text>
<text x="22.6" y="72.1">X_LIM_1</text>
<text x="173.5" y="75.9">XY_ENC_CLK</text>
<text x="90.5" y="83.5">Z_ENC_B</text>
<text x="90.7" y="78.4">Z_ENC_A</text>
<text x="175.7" y="81">X_ENC_CS</text>
<text x="35.2" y="107.7">J_LIM</text>
<text x="175.7" y="107.7">Y_ENC_DO</text>
<text x="172.7" y="112.7">Y_ENC_INDEX</text>
<text x="80.8" y="131.8">J_ENC_OUT</text>
<text x="80.8" y="126.7">J_ENC_SDA</text>
<text x="80.9" y="129.2">J_ENC_SCL</text>
<text x="173.5" y="140.7">XY_ENC_CLK</text>
<text x="22.6" y="149.6">Z_LIM_2</text>
<text x="22.6" y="147">Z_LIM_1</text>
<text x="175.8" y="145.8">Y_ENC_CS</text>
</g>
<g font-size="1.3" fill="#a90000">
<text x="59.6" y="33">1</text>
<text x="59.6" y="35.5">2</text>
<text x="139.6" y="33">1</text>
<text x="139.6" y="35.5">2</text>
<text x="59.6" y="38.1">3</text>
<text x="139.6" y="38.1">3</text>
<text x="198.1" y="37.5" transform="rotate(-90 198.1 37.5)">5</text>
<text x="188.5" y="43.2">6</text>
<text x="206.3" y="43.2">1</text>
<text x="188.5" y="48.2">4</text>
<text x="206.3" y="48.2">3</text>
<text x="198.1" y="55.3" transform="rotate(-90 198.1 55.3)">2</text>
<text x="274.2" y="63.5">5</text>
<text x="274.2" y="60.9">6</text>
<text x="60.9" y="71.1">1</text>
<text x="111.7" y="71.8" transform="rotate(-90 111.7 71.8)">5</text>
<text x="198.1" y="69.3" transform="rotate(-90 198.1 69.3)">5</text>
<text x="274.2" y="71.1">2</text>
<text x="274.2" y="68.6">3</text>
<text x="274.2" y="66">4</text>
<text x="60.9" y="73.6">2</text>
<text x="60.9" y="76.2">3</text>
<text x="102.2" y="77.4">6</text>
<text x="119.9" y="77.4">1</text>
<text x="139.6" y="76.2">1</text>
<text x="188.5" y="74.9">1</text>
<text x="206.3" y="74.9">6</text>
<text x="274.2" y="73.6">1</text>
<text x="102.2" y="82.5">4</text>
<text x="119.9" y="82.5">3</text>
<text x="139.6" y="78.7">2</text>
<text x="139.6" y="81.3">3</text>
<text x="139.6" y="83.8">4</text>
<text x="188.5" y="80">3</text>
<text x="206.3" y="80">4</text>
<text x="111.7" y="89.6" transform="rotate(-90 111.7 89.6)">2</text>
<text x="198.1" y="87.1" transform="rotate(-90 198.1 87.1)">2</text>
<text x="198.1" y="101" transform="rotate(-90 198.1 101)">5</text>
<text x="274.2" y="101.6">5</text>
<text x="274.2" y="99">6</text>
<text x="60.9" y="106.7">1</text>
<text x="188.5" y="106.7">6</text>
<text x="206.3" y="106.7">1</text>
<text x="274.2" y="106.7">3</text>
<text x="274.2" y="104.1">4</text>
<text x="60.9" y="109.2">2</text>
<text x="188.5" y="111.7">4</text>
<text x="206.3" y="111.7">3</text>
<text x="274.2" y="111.7">1</text>
<text x="274.2" y="109.2">2</text>
<text x="198.1" y="118.8" transform="rotate(-90 198.1 118.8)">2</text>
<text x="139.6" y="125.7">4</text>
<text x="139.6" y="123.2">5</text>
<text x="139.6" y="120.6">6</text>
<text x="139.6" y="130.8">2</text>
<text x="139.6" y="128.2">3</text>
<text x="139.6" y="133.3">1</text>
<text x="198.1" y="134.1" transform="rotate(-90 198.1 134.1)">5</text>
<text x="188.5" y="139.7">1</text>
<text x="206.3" y="139.7">6</text>
<text x="60.9" y="146">1</text>
<text x="60.9" y="148.6">2</text>
<text x="188.5" y="144.8">3</text>
<text x="206.3" y="144.8">4</text>
<text x="60.9" y="151.1">3</text>
<text x="198.1" y="151.8" transform="rotate(-90 198.1 151.8)">2</text>
</g>
<g font-size="1.3" fill="#0f0f0f">
<text x="237.5" y="65.9">X_ENC_DO_INPUT</text>
<text x="237.5" y="68.5">X_ENC_CLK_OUTPUT</text>
<text x="237.5" y="71">X_ENC_CS_OUTPUT</text>
<text x="237.5" y="73.5">X_ENC_INDEX_INPUT</text>
<text x="236.2" y="106.6">Y_ENC_CLK_OUTPUT</text>
<text x="236.2" y="104">Y_ENC_DO_INPUT</text>
<text x="236.2" y="109.1">Y_ENC_CS_OUTPUT</text>
<text x="236.2" y="111.6">Y_ENC_INDEX_INPUT</text>
</g>
<g font-size=".8" fill="#006464">
<text x="199.1" y="40.7" transform="rotate(-90 199.1 40.7)">CC</text>
<text x="112.8" y="75" transform="rotate(-90 112.8 75)">CC</text>
<text x="199.1" y="72.4" transform="rotate(-90 199.1 72.4)">CC</text>
<text x="199.1" y="104.2" transform="rotate(-90 199.1 104.2)">CC</text>
<text x="199.1" y="137.2" transform="rotate(-90 199.1 137.2)">CC</text>
</g>
</svg>
